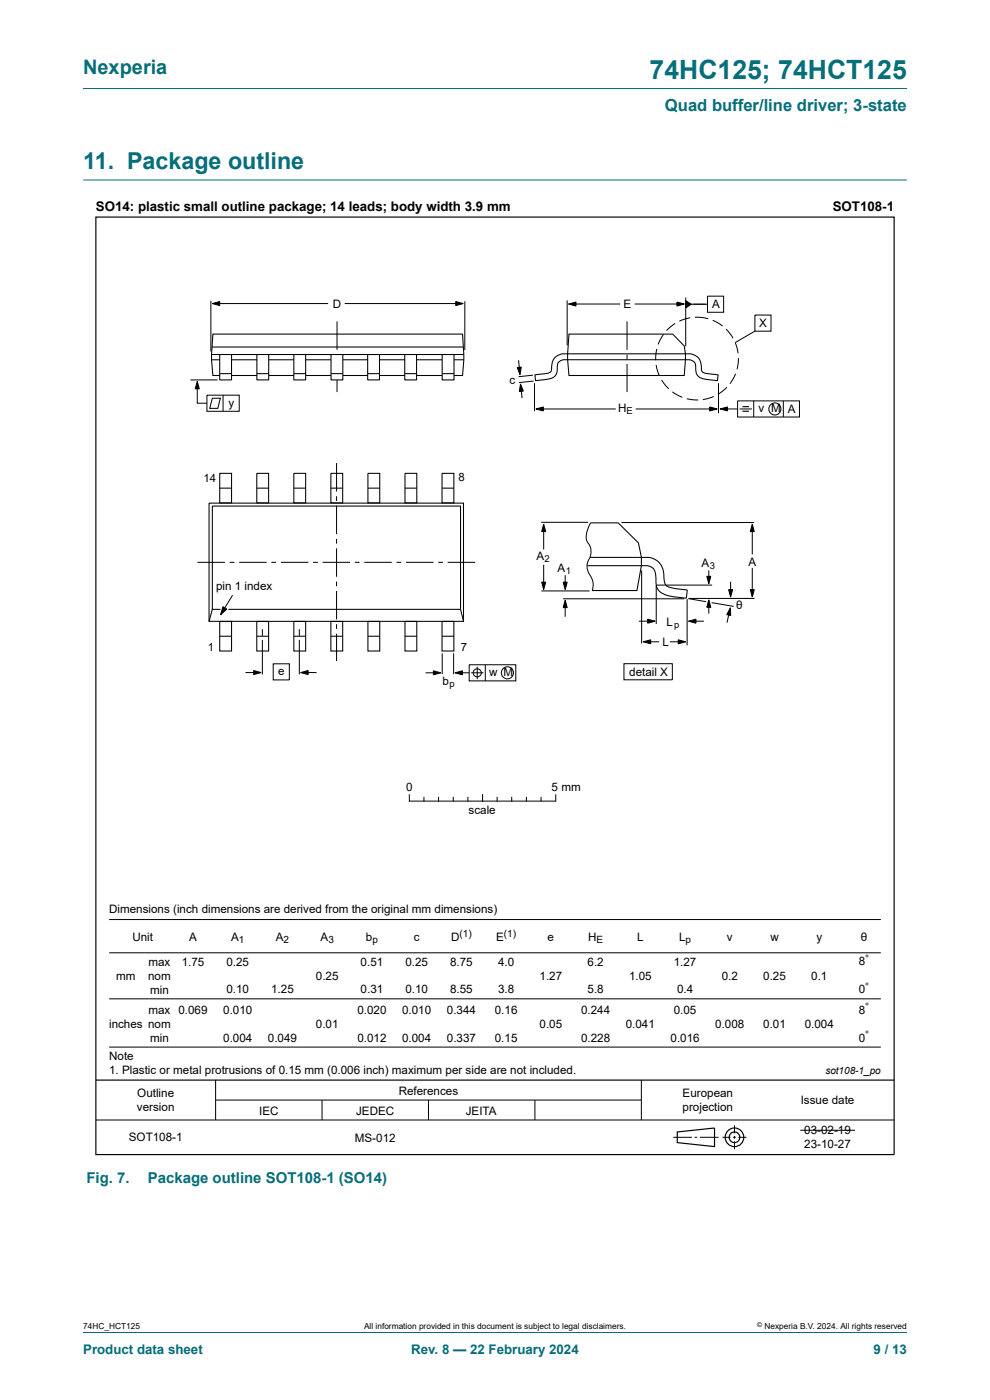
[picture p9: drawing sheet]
<svg xmlns="http://www.w3.org/2000/svg" width="210mm" height="297mm" viewBox="0 0 210 297" stroke-linecap="round" stroke-linejoin="round" font-family="sans-serif">
<path d="M17.6 18.8h174.8M17.6 38.2h174.8" fill="none" stroke="#036f7b" stroke-width=".21"/>
<g fill="none" stroke="#000" stroke-width=".21">
<path d="M44.7 63.8v10.8M45 64.4l1.6-.4v.8zM46 64.4h23.6M71.5 68.2v6M71.5 75.2v1M71.5 77.2v6M73.1 64.4h24.3M96.7 64l1.6 .4-1.6 .4zM98.6 63.9v10.4M109.7 78l.9-.1-.3 1.6zM110 76.4l.2 2.6M113.1 79.6l-3.1 .3"/>
<path d="M120.3 63.7v9.6M120.6 64.5l1.6-.4v.8zM121.3 64.5h10.2M133 68.2v6M133 75.2v1M133 77.2v6M134.6 64.5h9.8M139.2 77.4l.7 2.3M139.3 74l-.2 2.4M140.7 70.9l-1.1 2.2M143.2 68.6l-1.8 1.6M143.6 64.1l1.6 .4-1.6 .4z"/>
<path d="M145.5 63.1v10.4M145.5 63.8l1.1 .7-1.1 .8zM146 64.5h4M146.4 67.4l-2.3 .7M147.4 67.3h1.4l1.4 .3M150.1 62.8h3.4v3.4h-3.4zM151.2 68l2.1 1.2M154 69.8l1.5 1.9M155.9 72.6l.7 2.4M156 79.3l-1.2 2.1M156.6 76l-.3 2.3M160.1 66.8h3.4v3.5h-3.4z"/>
<path d="M160.1 70.2l-4.1 2.5M71.4 98.2v6.1M110.4 81.4l.6 1.6-.8 .1zM110.5 82l.2 2.5M113.2 80.8l-3.1 .4M113.4 81.3v5.9M113.7 86.8l1.6-.5v.9zM114.5 86.8h16.1M134.8 86.8h16.3M140.3 80.6l1.6 1.9M142.6 83.1l2.1 1.2M145.7 84.6l2.4 .2"/>
<path d="M150.5 86.3l1.6 .5-1.6 .4zM151.4 84.1l-2.3 .7M152.4 81.3v6.3M152.7 86.8l1.6-.5v.9zM153.6 86.8h2.9M154.2 82.2l-1.9 1.4M156.5 85h13.1v3.5h-13.1zM156.9 86.8h2.6M159.9 85v3.5M166.2 85v3.5M41.9 119.3h5.8M48.7 119.3h1"/>
<path d="M50.7 119.3h5.9M57.6 119.3h1M59.6 119.3h5.8M66.4 119.3h1M68.4 119.3h5.9M71.4 105.3v1M71.4 107.3v6M71.4 114.3v1M71.4 116.3v6.1M75.3 119.3h1M77.3 119.3h5.8M84.1 119.3h1"/>
<path d="M86.1 119.3h5.9M93 119.3h1M95 119.3h5.8M114.8 110.8h10M115.3 111.2l.5 1.6h-.9zM115.3 111.7v4.9M115.3 119.8v4.5M125.3 110.9a4.8 4.8 0 0 0-.8 4 3.4 3.4 0 0 1 .2 4.3 3.5 3.5 0 0 0 .7 3.3 3.3 3.3 0 0 1 .2 2.8M131.8 110.9h28.2M159.6 111.2l.4 1.6h-.9zM159.6 112v5.6M63.5 133.5v1.4"/>
<path d="M63.5 135.8v7.3M71.4 123.4v1M71.4 125.4v6M71.4 132.4v1M71.4 134.4v5.8M93.8 138.6v4.4M96.2 138.6v4.4M114.8 125.4h10.3M114.9 123.5h.9l-.5 1.6zM119.5 127h25.6M119.5 123.5h.8l-.4 1.6zM119.9 127.3l.4 1.6h-.8z"/>
<path d="M119.9 122v2.6M119.9 128.3v2.5M135.5 131.8h2.3M136.1 121v15.5M136.4 136.2l1.6-.5v.9zM137.2 136.2h2.6M137.4 131.4l1.6 .4-1.6 .4zM139.2 124.1v8.3M139.3 124.1h11.8M142.1 136.2h2.5M143.9 135.7l1.6 .5-1.6 .4zM145.8 127.1v9.8"/>
<path d="M146 127l3.8 .6M146 131.8l1.6-.4v.8zM146.2 127h13.9M146.9 131.8h2.4M149.9 122.3h.9l-.4 1.6zM150.4 127.3l.4 1.5h-.9zM150.4 121v1.9M150.4 128.3v1.9M151 127.8l4.6 .8M154.6 125.1h.8l-.4 1.6zM154.8 129.5l-.6 2.6M154.9 128.9l.1 1.7-.8-.2z"/>
<path d="M155 123.4v2.6M159.1 125.1h.9l-.4 1.6zM159.6 120.5v5.2M52.1 142.7h2.5M53.8 142.3l1.6 .4-1.6 .4zM58 140.8h3.4v3.4h-3.4zM63.8 142.7l1.6-.4v.8zM64.6 142.7h2.5M90.3 142.7h2.5M91.9 142.3l1.6 .4-1.6 .5zM96.5 142.7l1.6-.4v.9zM97.4 142.7h2.1"/>
<path d="M99.5 141h9.9v3.4h-9.9zM99.9 142.7h2.7M101.2 141.4v2.7M102.9 141v3.4M132.4 140.8h10.2v3.4h-10.2zM23.2 195.1h163.6M23.2 202.1h163.6M23.2 211.9h163.6M20.3 237.6h169.4M23.2 222.1h163.6M45.7 229.1v8.5M45.7 233.4h90.3"/>
<path d="M68.3 233.4v4.2M90.9 233.4v4.2M113.5 233.4v4.2M136 229.1v8.5M155.8 238.7v1.7M169.8 239.8h11.6M142.8 241.3h4M147.3 241.3h.6M148.5 241.3h3.9M153.3 241.3h1.7M155.5 241.3h.6M155.8 241v.6"/>
<path d="M155.8 242.1v1.7M156.6 241.3h1.7"/>
<circle cx="164.4" cy="86.8" r="1.28"/>
<circle cx="101.2" cy="142.7" r=".85"/>
<circle cx="107.6" cy="142.7" r="1.28"/>
</g>
<g fill="none" stroke="#000" stroke-width=".25">
<path d="M20.3 46.1h169.4v198.8h-169.4zM20.3 229.1h169.4M143.7 240.1l7.9-.8v3.9l-7.9-.8z"/>
<circle cx="155.8" cy="241.3" r="1.13"/>
<circle cx="155.8" cy="241.3" r="1.98"/>
</g>
<path d="M44.9 76.3h53.5M44.9 75.2h53.5M45 73.6h53.3M45.2 70.9h52.9l.3 5.4-.3 3.4h-52.9l-.3-3.4zM113.5 79.5h.4a5.7 5.7 0 0 0 3-.7l.1-.8a2.81 2.81 0 0 1 3.4-2.9h25a2.83 2.83 0 0 1 3.4 2.9v.6a1.51 1.51 0 0 0 1.6 .7l1.9 .2-.1 1.2h-.3a9.9 9.9 0 0 1-3.6-.7 2.54 2.54 0 0 1-.7-2.5 1.7 1.7 0 0 0-2.2-1.2h-25a1.7 1.7 0 0 0-2.2 1.8 2.11 2.11 0 0 1-2.4 2.4l-2.2 .2zM120.7 70.9h22l2.4 2.5 .3 1.7-.3 4.6h-24.4l-.3-3.4zM44.3 106.7h54v25.1h-54zM45 107.4h52.7v21.9h-52.7zM125.2 118.2h10.8a3.9 3.9 0 0 1 4.6 2.7l.2 1.3a2.48 2.48 0 0 0 .8 2.2l1.1 .4 3 .4-.1 1.6a12 12 0 0 1-5.4-1.1 2.56 2.56 0 0 1-1.1-2.5v-.6a2.28 2.28 0 0 0-2.9-2.6h-11.6M125.3 110.9h5.8l4.3 4.3 .7 3v1.8l-1 5.3h-9.5M45 129.3l-.7 2.5M97.7 129.3l.6 2.5" fill="none" stroke="#000" stroke-width=".22"/>
<g fill="#000">
<path d="M45 64.4l1.6-.4v.8zM96.7 64l1.6 .4-1.6 .4zM109.7 78l.9-.1-.3 1.6zM120.6 64.5l1.6-.4v.8zM143.6 64.1l1.6 .4-1.6 .4zM145.5 63.8l1.1 .7-1.1 .8zM110.4 81.4l.6 1.6-.8 .1zM113.7 86.8l1.6-.5v.9zM150.5 86.3l1.6 .5-1.6 .4zM152.7 86.8l1.6-.5v.9zM115.3 111.2l.5 1.6h-.9zM159.6 111.2l.4 1.6h-.9z"/>
<path d="M114.9 123.5h.9l-.5 1.6zM119.9 127.3l.4 1.6h-.8zM119.5 123.5h.8l-.4 1.6zM137.4 131.4l1.6 .4-1.6 .4zM136.4 136.2l1.6-.5v.9zM143.9 135.7l1.6 .5-1.6 .4zM146 131.8l1.6-.4v.8zM150.4 127.3l.4 1.5h-.9zM149.9 122.3h.9l-.4 1.6zM154.9 128.9l.1 1.7-.8-.2zM154.6 125.1h.8l-.4 1.6zM159.1 125.1h.9l-.4 1.6z"/>
<path d="M53.8 142.3l1.6 .4-1.6 .4zM63.8 142.7l1.6-.4v.8zM91.9 142.3l1.6 .4-1.6 .5zM96.5 142.7l1.6-.4v.9z"/>
</g>
<path d="M157.5 86.3h1.4M157.5 87.2h1.4" fill="none" stroke="#000" stroke-width=".24"/>
<path d="M62.3 75.2h2.5v5.4h-2.5z" fill="#fefefe"/>
<path d="M62.3 75.2h2.5v5.4h-2.5zM62.3 79.3h2.5" fill="none" stroke="#000" stroke-width=".22"/>
<path d="M54.5 75.2h2.5v5.4h-2.5z" fill="#fefefe"/>
<path d="M54.5 75.2h2.5v5.4h-2.5zM54.5 79.3h2.5" fill="none" stroke="#000" stroke-width=".22"/>
<path d="M46.6 75.2h2.5v5.4h-2.5z" fill="#fefefe"/>
<path d="M46.6 75.2h2.5v5.4h-2.5zM46.6 79.3h2.5" fill="none" stroke="#000" stroke-width=".22"/>
<path d="M85.9 75.2h2.5v5.4h-2.5z" fill="#fefefe"/>
<path d="M85.9 75.2h2.5v5.4h-2.5z" fill="none" stroke="#000" stroke-width=".22"/>
<path d="M70.2 75.2h2.5v5.4h-2.5z" fill="#fefefe"/>
<path d="M70.2 75.2h2.5v5.4h-2.5z" fill="none" stroke="#000" stroke-width=".22"/>
<path d="M78 75.2h2.5v5.4h-2.5z" fill="#fefefe"/>
<path d="M78 75.2h2.5v5.4h-2.5zM78 79.3h2.5" fill="none" stroke="#000" stroke-width=".22"/>
<path d="M93.8 75.2h2.5v5.4h-2.5z" fill="#fefefe"/>
<g fill="none" stroke="#000" stroke-width=".22">
<path d="M70.2 79.3h2.5M85.9 79.3h2.5M93.8 75.2h2.5v5.4h-2.5zM93.8 79.3h2.5M46.6 100.4h2.5v6.3h-2.5zM46.6 103.6h2.5M54.5 100.4h2.5v6.3h-2.5zM54.5 103.6h2.5M62.3 100.4h2.5v6.3h-2.5zM62.3 103.6h2.5M70.2 100.4h2.5v6.3h-2.5zM70.2 103.6h2.5"/>
<path d="M78 100.4h2.6v6.3h-2.6zM78 103.6h2.6M85.9 100.4h2.5v6.3h-2.5zM85.9 103.6h2.5M93.8 100.4h2.5v6.3h-2.5zM93.8 103.6h2.5M46.6 131.8h2.5v6.3h-2.5zM46.6 135h2.5M54.5 131.8h2.5v6.3h-2.5zM54.5 135h2.5M62.3 131.8h2.5v6.3h-2.5zM62.3 135h2.5"/>
<path d="M70.2 131.8h2.5v6.3h-2.5zM70.2 135h2.5M78 131.8h2.6v6.3h-2.6zM78 135h2.6M85.9 131.8h2.5v6.3h-2.5zM85.9 135h2.5M93.8 131.8h2.5v6.3h-2.5zM93.8 135h2.5"/>
</g>
<path d="M41.8 80.9l.5 1.6h-.9z" fill="#000"/>
<path d="M40.4 80.6h5.7M41.8 80.9l.5 1.6h-.9zM41.8 81.5v4h2.1M43.9 83.8h6.8v3.5h-6.8zM45 84.5h1.7l-.5 2.1h-1.7zM47.3 83.8v3.5M55.7 133.5v1.4M55.7 135.8v7.3" fill="none" stroke="#000" stroke-width=".21"/>
<path d="M46.9 128.2l1.7 .9-2.1 1.8z" fill="#fefefe"/>
<g fill="none" stroke="#000" stroke-width=".21">
<path d="M47.3 128.7l.8 .5-1.3 1.2zM49.3 126.3l-2.5 4.1M86.8 168.6v1.4M86.9 170h30.9M89.9 169.2v.8M93 169.2v.8M96.1 169.2v.8M99.2 169.2v.8M102.3 168.6v1.4M105.4 169.2v.8M108.5 169.2v.8M111.7 169.2v.8"/>
<path d="M114.8 169.2v.8M117.9 168.6v1.4"/>
</g>
<path d="M47.3 128.7l.8 .5-1.3 1.2z" fill="#000"/>
<path d="M17.6 282.6h174.8" fill="none" stroke="#036f7b" stroke-width=".21"/>
<text font-size="5.6" fill="#036f7b" x="137.8" y="16.8">74HC125; 74HCT125</text>
<text font-size="4.9" fill="#036f7b" x="17.6" y="35.9">11. Package outline</text>
<text font-size="4.2" fill="#036f7b" x="17.6" y="15.6">Nexperia</text>
<text font-size="3.5" fill="#036f7b" x="141" y="23.7">Quad buffer/line driver; 3-state</text>
<g font-size="3.2" fill="#036f7b">
<text x="18.3" y="250.9">Fig. 7.</text>
<text x="31.3" y="250.9">Package outline SOT108-1 (SO14)</text>
</g>
<g font-size="2.8">
<text x="20.3" y="44.8">SO14: plastic small outline package; 14 leads; body width 3.9 mm</text>
<text x="176.6" y="44.8">SOT108-1</text>
</g>
<g font-size="2.8" fill="#036f7b">
<text x="17.6" y="287.2">Product data sheet</text>
<text x="87.2" y="287.2">Rev. 8 — 22 February 2024</text>
<text x="185.3" y="287.2">9 / 13</text>
</g>
<g font-size="2.5">
<text x="70.6" y="65.3">D</text>
<text x="132.2" y="65.4">E</text>
<text x="151" y="65.4">A</text>
<text x="161" y="69.4">X</text>
<text x="108.1" y="81.4">c</text>
<text x="48.5" y="86.3">y</text>
<text x="131.1" y="87.4">H</text>
<text x="160.9" y="87.5">v M</text>
<text x="167.1" y="87.6">A</text>
<text x="113.8" y="118.7">A</text>
<text x="45.8" y="125.2">pin 1 index</text>
<text x="118.3" y="121.3">A</text>
<text x="148.8" y="120.3">A</text>
<text x="158.8" y="120">A</text>
<text x="156.2" y="129.2">θ</text>
<text x="140.5" y="137.1">L</text>
<text x="141.4" y="132.8">L</text>
<text x="59" y="143.2">e</text>
<text x="103.8" y="143.5">w M</text>
<text x="133.5" y="143.4">detail X</text>
<text x="93.9" y="145.4">b</text>
<text x="86.2" y="167.9">0</text>
<text x="117" y="167.9">5 mm</text>
<text x="99.4" y="172.6">scale</text>
<text x="23.2" y="193.7">Dimensions (inch dimensions are derived from the original mm dimensions)</text>
<text x="28.1" y="199.6">Unit</text>
<text x="40.1" y="199.6">A</text>
<text x="49" y="199.6">A</text>
<text x="58.5" y="199.6">A</text>
<text x="68" y="199.6">A</text>
<text x="77.6" y="199.6">b</text>
<text x="87.8" y="199.6">c</text>
<text x="95.7" y="199.6">D</text>
<text x="105.3" y="199.6">E</text>
<text x="116.2" y="199.6">e</text>
<text x="124.8" y="199.6">H</text>
<text x="135.2" y="199.6">L</text>
<text x="144.1" y="199.6">L</text>
<text x="154.2" y="199.6">v</text>
<text x="163.4" y="199.6">w</text>
<text x="173.2" y="199.6">y</text>
<text x="182.6" y="199.6">θ</text>
<text x="24.7" y="207.9">mm</text>
<text x="31.4" y="207.8">nom</text>
<text x="31.5" y="204.9">max</text>
<text x="38.5" y="204.9">1.75</text>
<text x="48" y="204.9">0.25</text>
<text x="67" y="207.9">0.25</text>
<text x="76.5" y="204.9">0.51</text>
<text x="86" y="204.9">0.25</text>
<text x="95.5" y="204.9">8.75</text>
<text x="105.7" y="204.9">4.0</text>
<text x="114.5" y="207.9">1.27</text>
<text x="124.6" y="204.9">6.2</text>
<text x="133.4" y="207.9">1.05</text>
<text x="142.9" y="204.9">1.27</text>
<text x="153.1" y="207.9">0.2</text>
<text x="161.9" y="207.9">0.25</text>
<text x="172.1" y="207.9">0.1</text>
<text x="182.2" y="204.8">8</text>
<text x="31.5" y="215.1">max 0.069</text>
<text x="31.8" y="210.8">min</text>
<text x="47.3" y="215.1">0.010</text>
<text x="48" y="210.7">0.10</text>
<text x="57.5" y="210.7">1.25</text>
<text x="75.8" y="215.1">0.020</text>
<text x="76.5" y="210.7">0.31</text>
<text x="85.3" y="215.1">0.010</text>
<text x="86" y="210.7">0.10</text>
<text x="94.8" y="215.1">0.344</text>
<text x="95.5" y="210.7">8.55</text>
<text x="105" y="215.1">0.16</text>
<text x="105.7" y="210.7">3.8</text>
<text x="123.3" y="215.1">0.244</text>
<text x="124.6" y="210.7">5.8</text>
<text x="142.9" y="215.1">0.05</text>
<text x="143.6" y="210.7">0.4</text>
<text x="182.2" y="210.7">0</text>
<text x="182.2" y="215.1">8</text>
<text x="23.1" y="218.1">inches nom</text>
<text x="31.8" y="221">min</text>
<text x="47.3" y="221">0.004</text>
<text x="56.8" y="221">0.049</text>
<text x="67" y="218.1">0.01</text>
<text x="75.8" y="221">0.012</text>
<text x="85.3" y="221">0.004</text>
<text x="94.8" y="221">0.337</text>
<text x="105" y="221">0.15</text>
<text x="114.5" y="218.1">0.05</text>
<text x="123.3" y="221">0.228</text>
<text x="132.7" y="218.1">0.041</text>
<text x="142.2" y="221">0.016</text>
<text x="151.7" y="218.1">0.008</text>
<text x="161.9" y="218.1">0.01</text>
<text x="170.7" y="218.1">0.004</text>
<text x="182.2" y="221">0</text>
<text x="23.2" y="224.8">Note</text>
<text x="23.2" y="227.8">1. Plastic or metal protrusions of 0.15 mm (0.006 inch) maximum per side are not included.</text>
<text x="29.1" y="232.8">Outline</text>
<text x="84.6" y="232.2">References</text>
<text x="144.8" y="232.8">European</text>
<text x="29.1" y="235.8">version</text>
<text x="55" y="236.5">IEC</text>
<text x="75.6" y="236.5">JEDEC</text>
<text x="98.8" y="236.5">JEITA</text>
<text x="144.8" y="235.8">projection</text>
<text x="169.9" y="234.2">Issue date</text>
<text x="27.3" y="242.1">SOT108-1</text>
<text x="75.3" y="242.3">MS-012</text>
<text x="170.6" y="240.6">03-02-19</text>
<text x="170.6" y="243.5">23-10-27</text>
</g>
<g font-size="2.4">
<text x="43.1" y="102.2">14</text>
<text x="97.2" y="102.1">8</text>
<text x="44.1" y="138.1">1</text>
<text x="97.7" y="138.1">7</text>
</g>
<g font-size="2.1">
<text x="50.7" y="200.1">1</text>
<text x="60.2" y="200.1">2</text>
<text x="69.6" y="200.1">3</text>
<text x="79" y="200.1">p</text>
<text x="97.5" y="198.9">(1)</text>
<text x="106.9" y="198.9">(1)</text>
<text x="126.5" y="200.1">E</text>
<text x="145.4" y="200.1">p</text>
<text x="183.5" y="204.1">°</text>
<text x="183.5" y="210">°</text>
<text x="183.5" y="214.3">°</text>
<text x="183.5" y="220.2">°</text>
<text x="175.1" y="227.9">sot108-1_po</text>
</g>
<g font-size="2">
<text x="132.9" y="87.8">E</text>
<text x="115.5" y="119.2">2</text>
<text x="120" y="121.8">1</text>
<text x="150.6" y="120.8">3</text>
<text x="143" y="133.3">p</text>
<text x="95.4" y="145.8">p</text>
</g>
<g font-size="1.8">
<text x="17.6" y="282">74HC_HCT125</text>
<text x="77.2" y="282">All information provided in this document is subject to legal disclaimers.</text>
<text x="162.2" y="282">Nexperia B.V. 2024. All rights reserved</text>
</g>
<text font-size="1.4" x="160.6" y="281.6">©</text>
</svg>
